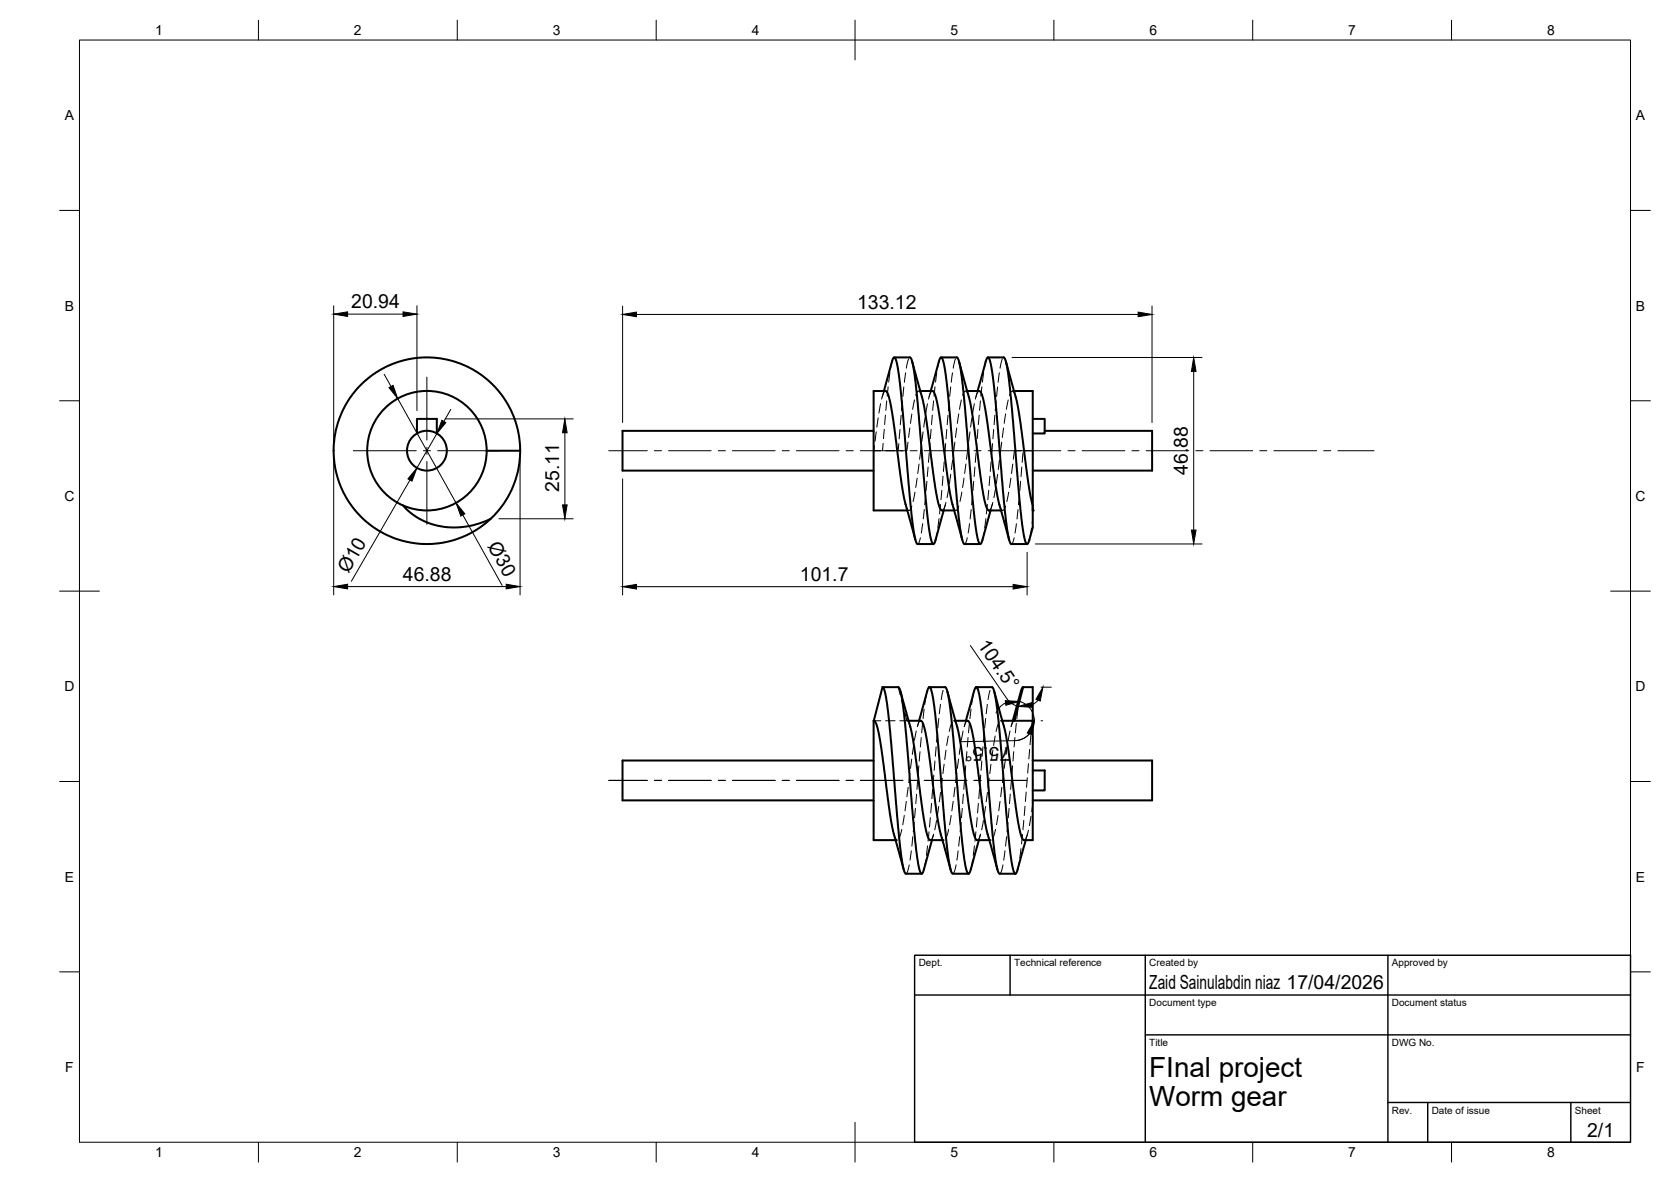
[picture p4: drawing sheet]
<svg xmlns="http://www.w3.org/2000/svg" width="420mm" height="297mm" viewBox="0 0 420 297" stroke-linecap="round" stroke-linejoin="round" font-family="sans-serif">
<!-- layer: Visible -->
<g fill="none" stroke="#000" stroke-width=".51">
<path d="M222.2 98.3l2.1-7.5 .3-.7 .3-.3 .4 .6 .3 1 .7 5 2.7 31.3 1 7.5 .3 1 .4 .5h4M224.9 89.8h4l.4 .7 .4 1.7 1 8.8 2.5 28.9 .8 5.1 .3 1.3 .4 .4 .2-.2 .3-.6 2.1-7.6M229.4 90.9l3 11.4 2.5 18.7 1.1 5.7 .4 1.1 .4 .5h3.1M231.4 98.3h3.1l.4 .4 .4 1.2 1.1 5.6 2.5 18.8 3.1 11.4M234 98.3l2.2-8 .5-.5 .3 .5 .4 1.3 .7 5 2.5 29 1.1 8.8 .4 1.8 .4 .5h4M236.6 89.8h4l.4 .6 .3 1 1 7.7 2.7 31.1 .8 4.9 .6 1.6 .5-.7 2.2-7.7M241.2 90.9l2.9 10.8 2.7 19.6 1 5.5 .4 1.1 .4 .4h3.1M243.2 98.3h3.2l.8 1.9 1.1 6 2.4 17.9 3 11.6M245.8 98.3l2.1-7.7 .6-.8 .3 .5 .4 1.4 .7 5.2 2.6 29.6 1 8.2 .3 1.2 .5 .8h4M248.4 89.8h4l.3 .5 .4 1.3 1.1 8.2 2.6 30.6 .8 4.8 .3 1.2 .4 .3 .4-.7 1-3.4v-5.6l-1.1-5.5-2.7-19.4-3-11.2M255 98.3h4.7v30M104.8 108.9v-3.6h5v3.6"/>
<path d="M122.3 113.3h8.5l-.2-3.2-.7-3.4-1.4-3.5-1.4-2.5-2-2.8-1.8-1.8-2.7-2.2-2-1.2-2.8-1.3-2.2-.7-2.8-.6-2.9-.3-4.6 .4-4.4 1.2-4.1 2.1-3.2 2.4-2.9 3.2-2.4 3.9-1 2.4-.8 2.5-.6 3.9a23.5 23.5 0 0 0 22.7 24.9 23.5 23.5 0 0 0 24.2-23.4M219.7 108.3h-63.2v10h63.2M259.7 105.3h3v3.6h-3M262.7 108.3h27v10h-30M101.3 127a18.2 18.2 0 0 0 20.7 4l1.4-.6M228.1 128.3h-8.4v-30h3l.4 .3 .4 1.1 1.1 5.5 2.5 18.7 .6 2.8 2.5 9M221.9 172.7l.3 .3 .3 1 .8 4.6 2.5 29.6 1.3 9.7 .6 1.6 4 .1M226.4 173.7l2.9 10.8 2.9 20.9 .9 4.3 .3 1 .4 .4h3.2M233.7 172.7h4l.4 .7 .3 1 1 8 2.6 29.9 .8 5.6 .4 1.4 .3 .3h-4l-.3-.5-.4-1.7-1.1-8.5-2.6-29.8-.7-5-.3-1zM233.7 172.7l-.5 .9-2.1 7.5M238.2 173.7l3.1 11.6 2.6 19.6 .9 4.5 .4 1.1 .4 .6h3.2M245.5 172.7h4l.3 .4 .4 1.6 1.1 8.4 2.6 30 .8 5.1 .2 .9 .4 .5h-4l-.4-.8-.3-1-1-7.9-2.6-30.1-.8-5.4-.4-1.4z"/>
<path d="M245.5 172.7l-.5 .7-2.1 7.7M250 173.7l3 11.4 2.9 21 .9 4 .6 1h2.3v-30M257.3 172.7l-2.2 8.4h4.6M219.7 191.1h-63.2v10h63.2M219.7 181.1v30h5.5M219.7 181.1h.1M219.7 181.1l.4 .3 .4 1 .8 4 3 21.2 2.9 10.9M219.7 181.1l2.2-8.4h4.1l.5 1.4 .8 5 3.1 35 .7 4.3 .3 .9 .3 .3M228.5 181.1h3.1l.5 .7 .4 1.3 .9 4.8 2.6 19.3 3 11.3M240.2 181.1h3.2l.4 .7 .4 1 .9 4.6 2.6 19.6 3.1 11.5M252 181.1h3.1M254.7 181.1l2.1-7.6 .4-.8h2.5v8.4"/>
<path d="M259.7 191.1h30v10h-30M259.7 193.6h3v5h-3M234.3 211.1l-2.1 7.7-.5 .8M246.1 211.1l-2.1 7.8-.5 .7M257.9 211.1l-2.1 7.8-.5 .7"/>
<circle cx="107.3" cy="113.3" r="15"/>
<circle cx="107.3" cy="113.3" r="5"/>
</g>
<!-- layer: Hidden -->
<g fill="none" stroke="#000" stroke-width=".25">
<path d="M222.2 98.3l-.4 1.5M222.7 98.3l-.6 .6-.4 1.4M223.3 97.2l-.2 2.4M223.8 93.6l-.3 2.4M224.3 90.9l-.4 1.6M227.3 97.2l-.3 2.4M227.7 93.7l-.3 2.4M228.5 90.2l-.6 2.3M231 98.3h.4M231.6 99l-.3-.6-.4-.1-.6 1.1M234 98.3l-.4 1.5M234.4 98.3l-.4 .4-.6 1.6"/>
<path d="M235.1 97.2l-.3 2.4M235.5 93.6l-.3 2.4M236.1 90.9l-.4 1.6M239.1 97.2l-.3 2.4M239.5 93.7l-.3 2.4M240.2 90.2l-.5 2.3M242.8 98.3h.4M243.4 99l-.4-.6-.3-.1-.3 .3-.4 .8M245.8 98.3l-.4 1.5M246.2 98.3l-.4 .4-.6 1.6M246.9 97.2l-.3 2.4M247.3 93.6l-.3 2.4"/>
<path d="M247.8 90.9l-.3 1.6M250.8 97.2l-.2 2.4M251.3 93.7l-.3 2.4M252 90.2l-.5 2.3M254.6 98.3h.4M255.1 99l-.3-.6-.3-.1-.3 .3-.4 .8M219.9 112.1l-.2 1.2h1.8M220.3 108.5l-.3 2.4M220.8 105l-.3 2.3M221.4 101.5l-.4 2.3M222 111.4l-.1 1.9M222.3 107.9l-.2 2.3"/>
<path d="M222.6 104.3l-.2 2.4M222.7 113.3h2.4M222.9 100.8l-.2 2.3M226 111.5l-.2 1.8M226.3 107.9l-.2 2.4M226.6 104.4l-.2 2.3M226.9 100.8l-.2 2.4M228.3 111.1l-.3 2.2h-1.7M228.8 107.6l-.3 2.3M229.3 104l-.4 2.4M229.9 100.5l-.4 2.4M231.1 116.6l-.3 2.4"/>
<path d="M231.6 112.1l-.4 3.3M232.1 108.5l-.3 2.4M232.6 105l-.3 2.3M233.2 101.5l-.4 2.3M233.4 117.4l-.2 2.3M233.6 113.8l-.2 2.4M233.8 111.4l-.1 1.9M234.1 107.9l-.2 2.3M234.4 104.3l-.2 2.4M234.7 100.8l-.2 2.3M237.1 119.7l-.2 2.3M237.4 116.1l-.2 2.4"/>
<path d="M237.8 111.5l-.3 3.4M238.1 107.9l-.2 2.4M238.4 104.4l-.2 2.3M238.7 100.8l-.2 2.4M239.1 119.2l-.4 2.3M239.5 115.7l-.3 2.3M240.1 111.1l-.4 3.4M240.6 107.6l-.4 2.3M241.1 104l-.4 2.4M241.7 100.5l-.4 2.4M242.9 116.6l-.4 2.4M243.4 112.1l-.4 3.3"/>
<path d="M243.9 108.5l-.3 2.4M244.4 105l-.3 2.3M245 101.5l-.4 2.3M245.1 117.4l-.2 2.3M245.4 113.8l-.2 2.4M245.6 111.4l-.1 1.9M245.9 107.9l-.2 2.3M246.2 104.3l-.2 2.4M246.5 100.8l-.2 2.3M248.9 119.7l-.2 2.3M249.2 116.1l-.2 2.4M249.6 111.5l-.3 3.4"/>
<path d="M249.9 107.9l-.2 2.4M250.1 104.4l-.1 2.3M250.5 100.8l-.2 2.4M250.8 119.2l-.3 2.3M251.3 115.7l-.3 2.3M251.9 111.1l-.4 3.4M252.3 107.6l-.3 2.3M252.8 104l-.3 2.4M253.5 100.5l-.5 2.4M254.7 116.6l-.4 2.4M256.8 113.3h-1.7l-.3 2.1M256.9 117.4l-.2 2.3"/>
<path d="M257.2 113.8l-.2 2.4M258 113.3h1.7v2.7M259.7 117.2v2.4M228.1 128.3h.5M229.3 127.2l-.3 .7-.4 .4-.3-.1-.3-.7M230.1 123.7l-.5 2.3M230.6 120.1l-.3 2.4M231.4 135.1l-.2 1.1-.5 .5M232 131.6l-.4 2.3M232.4 128l-.3 2.4M232.7 124.5l-.2 2.4M233.1 120.9l-.2 2.4"/>
<path d="M235.6 133.9l-.4 1.8M236.1 130.3l-.3 2.4M236.5 126.8l-.3 2.3M236.8 123.2l-.2 2.4M237.7 126.8l-.4 1.5M237.8 126.2l-.5 1.6-.4 .5M238.5 122.7l-.4 2.4M239.9 128.3h.4M241.1 127.2l-.7 1.1-.3-.2-.4-.6M241.9 123.7l-.5 2.3M242.4 120.1l-.4 2.4M243.2 135.1l-.4 1.3-.3 .3"/>
<path d="M243.8 131.6l-.4 2.3M244.2 128l-.3 2.4M244.5 124.5l-.2 2.4M244.8 120.9l-.2 2.4M247.4 133.9l-.4 1.8M247.9 130.3l-.3 2.4M248.3 126.8l-.3 2.3M248.6 123.2l-.2 2.4M249.5 126.8l-.4 1.5M249.6 126.2l-.4 1.4-.6 .7M250.3 122.7l-.4 2.4M251.7 128.3h.4"/>
<path d="M252.8 127.2l-.2 .7-.4 .4-.3-.1-.4-.7M253.6 123.7l-.4 2.3M254.2 120.1l-.4 2.4M255 135.1l-.4 1.3-.3 .3M255.6 131.6l-.4 2.3M256 128l-.3 2.4M256.3 124.5l-.2 2.4M256.6 120.9l-.2 2.4M259.4 132.8l-.6 2.9M259.7 130.4l-.2 1.2M259.7 120.7v2.4M259.7 124.3v2.7"/>
<path d="M225.8 172.7l.5 1.9M226.7 175.8l.5 2.3M227.5 179.2l.5 1.9h.5M232.4 178.2l-.3 2.4M232.9 174.7l-.4 2.3M236.5 177l-.3 2.4M237.2 173.5l-.6 2.3M244.2 178.2l-.3 2.4M244.7 174.7l-.4 2.3M248.3 177l-.3 2.4M248.9 173.5l-.5 2.3M255.9 178.2l-.2 2.4"/>
<path d="M256.5 174.7l-.4 2.3M219.7 181.1h1.8M222.7 181.1h2.4M226.3 181.1l1.9 .1 .7 1.4M228.3 197.9l-.3 2.3M228.8 194.3l-.3 2.4M229.2 190.8l-.3 2.3M229.7 187.2l-.3 2.4M230.4 183.7l-.5 2.3M230.5 199.6l-.2 2.4M230.7 196l-.2 2.4M231 192.5l-.2 2.3"/>
<path d="M231.1 181.1l-.4 1.5M231.3 188.9l-.2 2.4M231.5 181.1l-.4 .4-.4 1M231.6 185.3l-.2 2.4M232 181.8l-.3 2.4M234.5 198.3l-.2 2.4M234.8 194.8l-.2 2.4M235.1 191.2l-.2 2.4M235.4 187.7l-.2 2.3M235.7 184.1l-.2 2.4M236.1 180.6l-.3 2.3M236.5 199.1l-.3 2.4"/>
<path d="M236.9 195.6l-.3 2.4M237.4 192.1l-.3 2.3M237.9 188.5l-.3 2.4M238.4 185l-.4 2.3M239.4 181.5l-.7 2.3M240.1 197.9l-.3 2.3M240.2 181.1h-.4l.4 .3 .5 1.2M240.6 194.3l-.3 2.4M241 190.8l-.3 2.3M241.5 187.2l-.3 2.4M242.2 183.7l-.5 2.3M242.3 199.6l-.3 2.4"/>
<path d="M242.5 196l-.2 2.4M242.8 192.5l-.2 2.3M242.9 181.1l-.5 1.5M243.1 188.9l-.2 2.4M243.3 181.1a1.7 1.7 0 0 0-.8 1.4M243.4 185.3l-.2 2.4M243.8 181.8l-.3 2.4M246.3 198.3l-.2 2.4M246.6 194.8l-.2 2.4M246.9 191.2l-.2 2.4M247.2 187.7l-.2 2.3M247.5 184.1l-.2 2.4"/>
<path d="M247.8 180.6l-.2 2.3M248.3 199.1l-.3 2.4M248.7 195.6l-.3 2.4M249.2 192.1l-.3 2.3M249.7 188.5l-.4 2.4M250.2 185l-.4 2.3M251.2 181.5l-.7 2.3M251.9 197.9l-.3 2.3M252 181.1h-.4l.4 .4 .5 1.1M252.3 194.3l-.2 2.4M252.8 190.8l-.3 2.3M253.3 187.2l-.3 2.4"/>
<path d="M254 183.7l-.5 2.3M254 199.6l-.2 2.4M254.3 196l-.2 2.4M254.6 192.5l-.2 2.3M254.7 181.1l-.5 1.5M254.9 188.9l-.2 2.4M255.1 181.1l-.4 .3-.5 1.1M255.2 185.3l-.2 2.4M255.5 181.8l-.2 2.4M258 199l-.2 2.4M258.3 195.5l-.2 2.4M258.6 191.9l-.2 2.4"/>
<path d="M258.9 188.3l-.2 2.4M259.2 184.8l-.2 2.4M259.5 181.2l-.2 2.4M259.7 199.4v2.7l-.3 1.8M259.7 181.1v2.8M259.7 185.1v2.4M259.7 188.6v2.4M259.7 192.2v2.4M259.7 195.8v2.4M224.8 209.6l.4 1.2 .4 .3h-.4M226.8 208.4l-.7 2.3M227.4 204.9l-.4 2.4"/>
<path d="M227.9 201.4l-.3 2.4M228.6 217.3l-.5 2-.3 .3M229.1 213.8l-.3 2.4M229.5 210.3l-.2 2.3M229.8 206.7l-.2 2.4M230.2 203.1l-.2 2.4M232.8 216.1l-.5 2.4M233.2 212.6l-.3 2.3M233.6 209l-.2 2.4M233.9 205.5l-.2 2.3M234.2 201.9l-.2 2.4M234.8 209.7l-.5 1.1-.4 .3"/>
<path d="M234.8 209.6l-.5 1.5M235.5 206.2l-.5 2.3M236 202.7l-.3 2.3M236.5 209.6l.5 1.1 .4 .4h-.4M238.5 208.4l-.7 2.3M239.2 204.9l-.4 2.4M239.7 201.4l-.4 2.4M240.4 217.3l-.4 1.7-.4 .6M240.9 213.8l-.3 2.4M241.3 210.3l-.2 2.3M241.6 206.7l-.2 2.4M242 203.1l-.3 2.4"/>
<path d="M244.6 216.1l-.5 2.4M245 212.6l-.3 2.3M245.4 209l-.2 2.4M245.7 205.5l-.2 2.3M246 201.9l-.2 2.4M246.5 209.7l-.1 .3a1.3 1.3 0 0 1-.7 1.1M246.5 209.6l-.4 1.5M247.3 206.2l-.5 2.3M247.8 202.7l-.3 2.3M248.3 209.6l.5 1.2 .4 .3h-.4M250.3 208.4l-.7 2.3M251 204.9l-.5 2.4"/>
<path d="M251.5 201.4l-.4 2.4M252.2 217.3l-.4 1.7-.4 .6M252.7 213.8l-.3 2.4M253.1 210.3l-.3 2.3M253.4 206.7l-.2 2.4M253.7 203.1l-.2 2.4M256.2 216.8l-.3 1.7M256.7 213.3l-.3 2.3M257.1 209.7l-.2 2.4M257.4 206.1l-.2 2.4M257.7 202.6l-.2 2.4M258.3 209.6l-.4 1.5"/>
<path d="M258.6 208.6l-.6 1.9-.5 .6M259.2 205.1l-.4 2.4"/>
</g>
<!-- layer: Visible -->
<g fill="#000">
<circle cx="259.7" cy="128.3" r=".25"/>
<circle cx="259.7" cy="181.1" r=".25"/>
</g>
<!-- layer: BORDER -->
<g fill="none" stroke="#000" stroke-width=".25">
<path d="M20 10.1h390v276.9h-390zM65 5.1v5M115 5.1v5M165 5.1v5M215 5.1v10M265 5.1v5M315 5.1v5M365 5.1v5M15 52.9h5M410 52.9h5M15 100.7h5M410 100.7h5"/>
<path d="M15 148.6h10M405 148.6h10M15 196.4h5M410 196.4h5M15 244.2h5M410 244.2h5M65 287v5M115 287v5M165 287v5M215 282.1v9.9M265 287v5M315 287v5"/>
<path d="M365 287v5"/>
</g>
<!-- layer: TITLEBLOCK -->
<path d="M230 240.1h180v46.9h-180zM230 250h180M254 240.1v9.9M288 240.1v46.9M349 240.1v46.9M288 260.1h122M349 277.1h61M359 277.1v9.9M395 277.1v9.9" fill="none" stroke="#000" stroke-width=".36"/>
<!-- layer: Smart Centers -->
<g fill="none" stroke="#000" stroke-width=".25">
<path d="M107.3 94.8v15.8M88.8 113.3h15.9M106.4 113.3h1.8M107.3 112.4v1.8M107.3 116v15.8M110 113.3h15.8M153.1 113.3h9.7M164.5 113.3h1.8M168.1 113.3h10.7M180.6 113.3h1.8M184.2 113.3h10.7M196.7 113.3h1.8"/>
<path d="M200.3 113.3h10.7M212.7 113.3h1.8M216.3 113.3h10.7M228.8 113.3h1.8M232.4 113.3h10.7M244.9 113.3h1.8M248.5 113.3h18.2M268.5 113.3h1.8M272.1 113.3h10.7M284.6 113.3h1.8M288.2 113.3h10.7M300.7 113.3h1.8"/>
<path d="M304.2 113.3h10.8M316.8 113.3h1.7M320.3 113.3h10.7M332.8 113.3h1.8M336.4 113.3h9.1M153.1 196.1h9.7M164.5 196.1h1.8M168.1 196.1h10.7M180.6 196.1h1.8M184.2 196.1h10.7M196.7 196.1h1.8M200.3 196.1h10.7"/>
<path d="M212.7 196.1h1.8M216.3 196.1h10.7M228.8 196.1h1.8M232.4 196.1h10.7M244.9 196.1h1.8M248.5 196.1h9.7"/>
</g>
<!-- layer: FD_Dimensions -->
<g fill="none" stroke="#000" stroke-width=".25">
<path d="M83.9 76.8v34.4M87.4 78.9h13.9M104.8 76.8v26.4M156.5 76.9v29.3M160 79h126.2M289.7 76.9v29.3M96.6 94.1l1.7 3M254.5 89.8h47.7M300.1 93.3v39.9M83.9 115.4v34.1M100 100.2l14.7 26.2M109.9 109l-5.1 8.6"/>
<path d="M112 105.3h32.1M113.3 102.9l-1.7 3M130.8 115.4v34.1M142 108.8v18.1M103.1 120.6l-14.8 25.5M116.4 129.4l9.9 17.7M125.5 130.4h18.6M156.5 120.4v29.1M258.3 138.8v10.7M260.3 136.7h41.9M87.4 147.4h39.9M160 147.4h94.7"/>
<path d="M244 162.2l9.5 13.8 1.4 1.1 1.1 .4M252.8 176.6l-1.4 1.1-1 1.5M256.3 176.3a5 5 0 0 1 3.7 5.4 5 5 0 0 1-4.8 4.4l-13.8 .3M261 176l-1.5 1.2M261.8 172.7h2.6M258.8 184.4l-1.3 1.1-1.7 .6M261.8 181.1h.4"/>
</g>
<g fill="#000" stroke="#000" stroke-width=".25">
<path d="M83.9 78.9l3.5-.5v1.1zM101.3 78.4l3.5 .5-3.5 .6zM156.5 79l3.5-.6v1.2zM286.2 78.4l3.5 .6-3.5 .6zM97.8 97.4l1-.6 1.2 3.4zM300.1 89.8l.6 3.5h-1.1zM111.1 105.6l1 .6-2.2 2.8zM142 105.3l.6 3.5h-1.2zM104.8 117.6l-1.2 3.3-1-.6zM114.7 126.4l2.2 2.7-1 .6zM141.4 126.9h1.2l-.6 3.5zM299.6 133.2h1.1l-.6 3.5z"/>
<path d="M83.9 147.4l3.5-.6v1.2zM127.3 146.8l3.5 .6-3.5 .6zM156.5 147.4l3.5-.5v1.1zM254.7 146.9l3.6 .5-3.6 .6zM252.8 176.1l3.5 .2-3.4 .9zM256 177.5l3.4-.9 .1 1.1zM262.2 172.7l-.6 3.5-1.1-.4zM260.1 181.1l-.7 3.5-1.1-.4z"/>
</g>
<g font-size="7">
<text x="289" y="270.6">FInal project</text>
<text x="289" y="278.1">Worm gear</text>
</g>
<g font-size="4.9">
<text x="88.3" y="77.5">20.94</text>
<text x="215.5" y="77.5">133.12</text>
<text x="298.7" y="119.3" transform="rotate(-90 298.7 119.3)">46.88</text>
<text x="140.6" y="123.6" transform="rotate(-90 140.6 123.6)">25.11</text>
<text x="122.5" y="137.3" transform="rotate(61 122.5 137.3)">Ø30</text>
<text x="87.6" y="144.3" transform="rotate(-60 87.6 144.3)">Ø10</text>
<text x="101.3" y="146">46.88</text>
<text x="201.1" y="146">101.7</text>
<text x="245.7" y="162.1" transform="rotate(55 245.7 162.1)">104.5°</text>
<text x="254" y="187.6" transform="rotate(179 254 187.6)">75.5°</text>
<text x="289" y="248.5">Zaid Sainulabdin niaz 17/04/2026</text>
<text x="399.1" y="285.7">2/1</text>
</g>
<g font-size="3.5">
<text x="39" y="8.8">1</text>
<text x="89" y="8.8">2</text>
<text x="139" y="8.8">3</text>
<text x="189" y="8.8">4</text>
<text x="239" y="8.8">5</text>
<text x="289" y="8.8">6</text>
<text x="339" y="8.8">7</text>
<text x="389" y="8.8">8</text>
<text x="16.3" y="30.2">A</text>
<text x="411.3" y="30.2">A</text>
<text x="16.3" y="78">B</text>
<text x="411.3" y="78">B</text>
<text x="16.2" y="125.9">C</text>
<text x="411.2" y="125.9">C</text>
<text x="16.2" y="173.7">D</text>
<text x="411.2" y="173.7">D</text>
<text x="16.3" y="221.6">E</text>
<text x="411.3" y="221.6">E</text>
<text x="16.4" y="269.4">F</text>
<text x="411.4" y="269.4">F</text>
<text x="39" y="290.8">1</text>
<text x="89" y="290.8">2</text>
<text x="139" y="290.8">3</text>
<text x="189" y="290.8">4</text>
<text x="239" y="290.8">5</text>
<text x="289" y="290.8">6</text>
<text x="339" y="290.8">7</text>
<text x="389" y="290.8">8</text>
</g>
<g font-size="2.5">
<text x="231" y="242.9">Dept.</text>
<text x="255" y="242.9">Technical reference</text>
<text x="289" y="242.9">Created by</text>
<text x="350" y="242.9">Approved by</text>
<text x="289" y="252.8">Document type</text>
<text x="350" y="252.8">Document status</text>
<text x="289" y="262.9">Title</text>
<text x="350" y="262.9">DWG No.</text>
<text x="350" y="279.9">Rev.</text>
<text x="360" y="279.9">Date of issue</text>
<text x="396" y="279.9">Sheet</text>
</g>
</svg>
